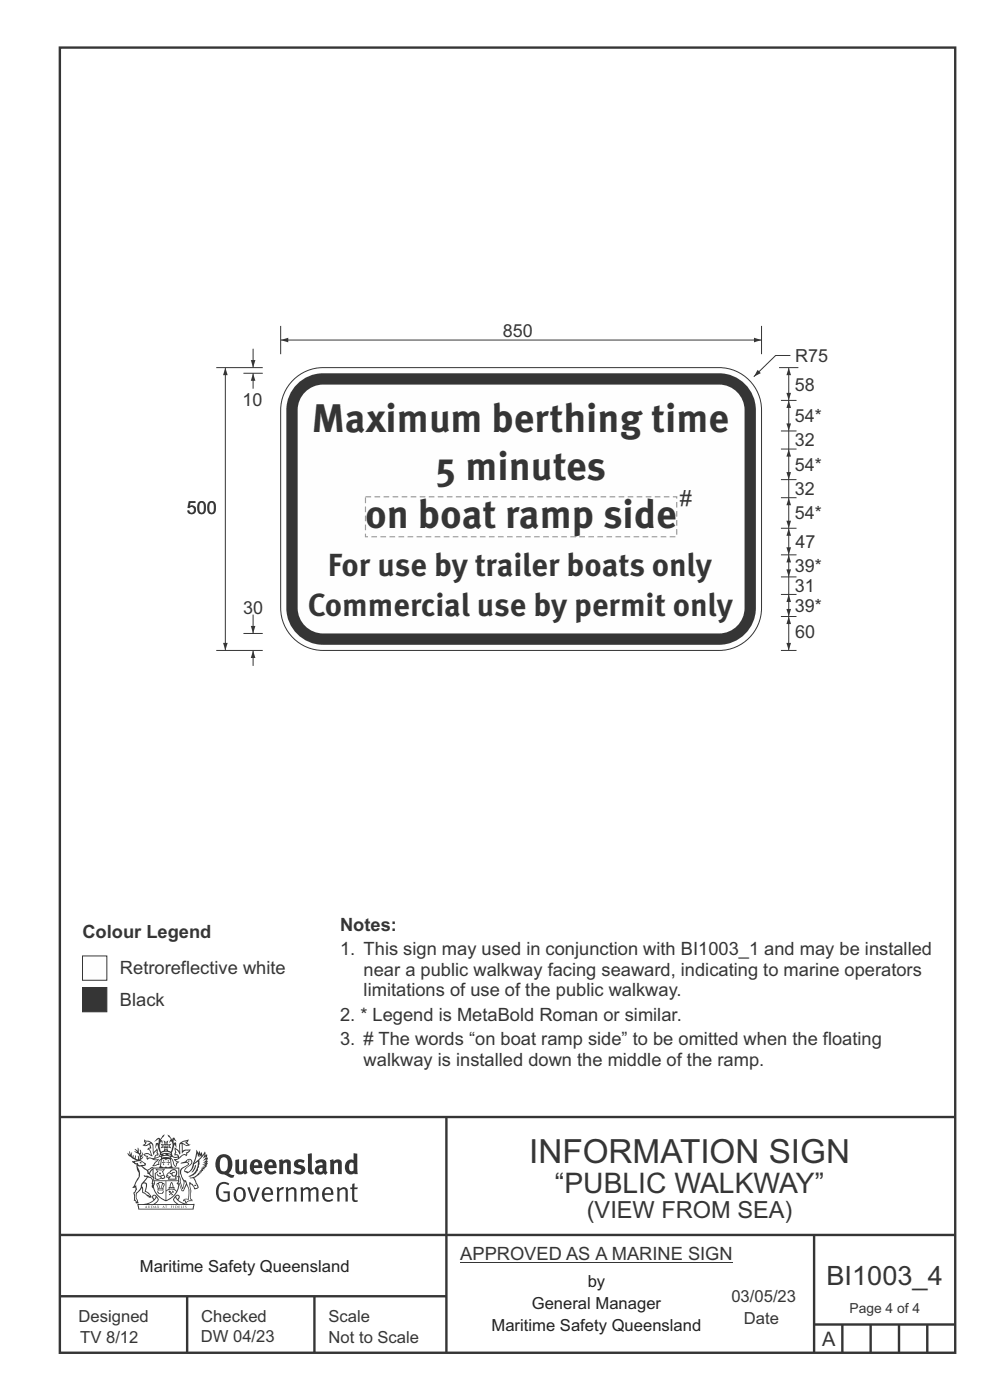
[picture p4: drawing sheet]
<svg xmlns="http://www.w3.org/2000/svg" width="210mm" height="297mm" viewBox="0 0 210 297" stroke-linecap="round" stroke-linejoin="round" font-family="sans-serif">
<path d="M17.5 209.5h5.2v5.1h-5.2z" fill-rule="evenodd" fill="#373435" stroke="#373435" stroke-width=".21"/>
<path d="M17.5 202.8h5.2v5.2h-5.2z" fill-rule="evenodd" fill="#fefefe" stroke="#373435" stroke-width=".21"/>
<path d="M12.7 10.1h189.9v276.9h-189.9z" fill="none" stroke="#373435" stroke-width=".51"/>
<path d="M62.2 80.6a9 9 0 0 1 6.3-2.6h84a9 9 0 0 1 9 9v42a9 9 0 0 1-9 9h-84a9 9 0 0 1-9-9v-42a9 9 0 0 1 2.7-6.4z" fill-rule="evenodd" fill="#fefefe" stroke="#373435" stroke-width=".21"/>
<path d="M63 81.5a7.8 7.8 0 0 1 5.5-2.3h84a7.8 7.8 0 0 1 7.8 7.8v42a7.8 7.8 0 0 1-7.8 7.8h-84a7.8 7.8 0 0 1-7.8-7.8v-42a7.8 7.8 0 0 1 2.3-5.5z" fill-rule="evenodd" fill="#373435"/>
<path d="M64.7 83.2a5.4 5.4 0 0 1 3.8-1.6h84a5.4 5.4 0 0 1 5.4 5.4v42a5.4 5.4 0 0 1-5.4 5.4h-84a5.4 5.4 0 0 1-5.4-5.4v-42a5.4 5.4 0 0 1 1.6-3.8z" fill-rule="evenodd" fill="#fefefe"/>
<path d="M59.5 69.1v6M161.5 69.1v6M53.7 130.4v4" fill="none" stroke="#373435" stroke-width=".21"/>
<path d="M53.2 132.8h1l-.5 1.6z" fill="#373435"/>
<path d="M59.5 72.1h102" fill="none" stroke="#373435" stroke-width=".21"/>
<g fill="#373435">
<path d="M59.6 72.1l1.5-.5v1z"/>
<path d="M159.9 71.6l1.6 .5-1.6 .5z"/>
</g>
<path d="M167.7 75.4h-3.2l-4.6 4.5" fill="none" stroke="#373435" stroke-width=".21"/>
<path d="M160.7 78.5l.7 .7-1.5 .7z" fill="#373435"/>
<path d="M51.6 79.2h4.1M51.6 134.4h4.1M53.7 138v3.3" fill="none" stroke="#373435" stroke-width=".21"/>
<path d="M53.7 138l.5 1.6h-1z" fill="#373435"/>
<path d="M53.7 74v4" fill="none" stroke="#373435" stroke-width=".21"/>
<path d="M53.2 76.4h1l-.5 1.6z" fill="#373435"/>
<path d="M53.7 79.2v3.3" fill="none" stroke="#373435" stroke-width=".21"/>
<path d="M53.7 79.2l.5 1.6h-1z" fill="#373435"/>
<path d="M47.8 78v60M165.3 78h4.1" fill="none" stroke="#373435" stroke-width=".21"/>
<g fill="#373435">
<path d="M47.3 136.4h1l-.5 1.6z"/>
<path d="M47.8 78l.5 1.6h-1z"/>
</g>
<path d="M167.3 126.1v4.7" fill="none" stroke="#373435" stroke-width=".21"/>
<g fill="#373435">
<path d="M166.8 129.2h1l-.5 1.6z"/>
<path d="M167.3 126.1l.5 1.6h-1z"/>
</g>
<path d="M165.7 126.1h3.3M165.7 130.8h3.3M167.3 130.8v7.2" fill="none" stroke="#373435" stroke-width=".21"/>
<g fill="#373435">
<path d="M167.3 130.8l.5 1.6h-1z"/>
<path d="M166.8 136.4h1l-.5 1.6z"/>
</g>
<path d="M167.3 112.1v5.6" fill="none" stroke="#373435" stroke-width=".21"/>
<g fill="#373435">
<path d="M167.3 112.1l.5 1.6h-1z"/>
<path d="M166.8 116.1h1l-.5 1.6z"/>
</g>
<path d="M165.7 112.1h3.3M167.3 105.6v6.5" fill="none" stroke="#373435" stroke-width=".21"/>
<g fill="#373435">
<path d="M166.8 110.5h1l-.5 1.5z"/>
<path d="M167.3 105.6l.5 1.6h-1z"/>
</g>
<path d="M167.3 78v6.9M165.7 105.6h3.3M167.3 101.7v3.9" fill="none" stroke="#373435" stroke-width=".21"/>
<g fill="#373435">
<path d="M167.3 78l.5 1.6h-1z"/>
<path d="M166.8 83.3h1l-.5 1.6z"/>
</g>
<path d="M45.9 78h9.8M167.3 117.7v4.7M45.9 138h9.8M165.7 138h3.3" fill="none" stroke="#373435" stroke-width=".21"/>
<g fill="#373435">
<path d="M166.8 120.8h1l-.5 1.6z"/>
<path d="M167.3 117.7l.5 1.6h-1z"/>
</g>
<path d="M167.3 95.3v6.4M165.7 117.7h3.3M165.7 101.7h3.3M165.7 122.4h3.3M167.3 122.4v3.7" fill="none" stroke="#373435" stroke-width=".21"/>
<g fill="#373435">
<path d="M166.8 100.1h1l-.5 1.6z"/>
<path d="M167.3 95.3l.5 1.6h-1z"/>
</g>
<path d="M165.7 95.3h3.3M165.7 91.4h3.3M167.3 84.9v10.4" fill="none" stroke="#373435" stroke-width=".21"/>
<g fill="#373435">
<path d="M166.8 89.8h1l-.5 1.6z"/>
<path d="M167.3 85l.5 1.5h-1z"/>
</g>
<path d="M165.7 84.9h3.3" fill="none" stroke="#373435" stroke-width=".21"/>
<path d="M77.5 105.4h66v8.5h-66z" fill="none" stroke="#96989a" stroke-width=".24" stroke-dasharray="1.2 .7" stroke-linecap="butt"/>
<path d="M12.7 237h189.8M94.7 236.9v50.1M12.7 262h190M12.7 275h82M39.7 275v12M66.7 275v12M172.7 262v25M172.7 281h30M178.7 281v6M184.7 281v6M190.7 281v6M196.7 281v6" fill="none" stroke="#373435" stroke-width=".51"/>
<g fill="#373435">
<path d="M47 245.7a2.55 2.55 0 0 0 0 2.7l.3 .1a.81 .81 0 0 0 1-.9v-.6a1.04 1.04 0 0 0-1.1-1.5zM46.3 245.3a1.82 1.82 0 0 1 2.1-.2 1.82 1.82 0 0 1 .9 1.9 2.29 2.29 0 0 1-.8 1.9l.7 .3h.5l-.2 .6a2.87 2.87 0 0 1-2-.7 2.12 2.12 0 0 1-1.7-3.1z" fill-rule="evenodd"/>
<path d="M49.9 246.1l.8-.2v2a.46 .46 0 0 0 .3 .6 .46 .46 0 0 0 .6-.2v-2.2l.7-.2v2.4l.2 .5-.5 .4-.3-.3a1.02 1.02 0 0 1-1.2 .2 1.02 1.02 0 0 1-.6-1.1z" fill-rule="evenodd"/>
<path d="M54 246.7l-.1 .5h.9a.49 .49 0 0 0-.2-.6 .49 .49 0 0 0-.6 .1zM53.4 246.4a1.34 1.34 0 0 1 1.6-.3 1.34 1.34 0 0 1 .6 1.5v.2h-1.7a.77 .77 0 0 0 .5 .8 .77 .77 0 0 0 .9-.3l.3 .4a1.59 1.59 0 0 1-2 .2 1.59 1.59 0 0 1-.5-2z" fill-rule="evenodd"/>
<path d="M57 246.7l-.1 .5h1a.49 .49 0 0 0-.2-.6 .49 .49 0 0 0-.7 .1zM56.4 246.4a1.34 1.34 0 0 1 1.6-.3 1.34 1.34 0 0 1 .7 1.5v.2h-1.8a.77 .77 0 0 0 .5 .8 .77 .77 0 0 0 .9-.3l.4 .4a1.59 1.59 0 0 1-2.1 .2 1.59 1.59 0 0 1-.5-2z" fill-rule="evenodd"/>
<path d="M59.2 246.1l.7-.2 .1 .4a.95 .95 0 0 1 1-.3 .95 .95 0 0 1 .7 .8v2.3h-.8v-2.3a.46 .46 0 0 0-.8 .1v2.2h-.8z" fill-rule="evenodd"/>
<path d="M62.6 246.3a1.75 1.75 0 0 1 2-.1l-.2 .5-.6-.2a.43 .43 0 0 0-.6 .3l.4 .3a1.04 1.04 0 0 1 1.2 1.2 1.04 1.04 0 0 1-1.4 .9l-1.2-.4 .3-.6 1 .4 .4-.4a.88 .88 0 0 0-1-.5l-.4-.2-.1-.4z" fill-rule="evenodd"/>
<path d="M65.3 244.8l.8-.2 .1 3.8 .3 .2 .1 .5a.88 .88 0 0 1-1-.1 .88 .88 0 0 1-.3-1z" fill-rule="evenodd"/>
<path d="M67.8 247.8a.43 .43 0 0 0-.1 .7 .43 .43 0 0 0 .7-.1v-.7zM66.8 246.4a1.7 1.7 0 0 1 2.4 .1v1.8l.3 .4-.4 .5-.5-.3a1.03 1.03 0 0 1-1.7-.2 1.03 1.03 0 0 1 .8-1.5h.7v-.4a.8 .8 0 0 0-1.2 .1z" fill-rule="evenodd"/>
<path d="M70 246.1l.7-.2 .1 .4a.95 .95 0 0 1 1-.3 .95 .95 0 0 1 .7 .8v2.3h-.8v-2.3a.46 .46 0 0 0-.8 .1v2.2h-.8z" fill-rule="evenodd"/>
<path d="M74.3 246.7a1.48 1.48 0 0 0 0 1.7h.5l.2-.1v-1.5l-.3-.2zM75 244.6l.8 .2 .1 4.3h-.7l-.1-.2a1.26 1.26 0 0 1-1.4 0 1.26 1.26 0 0 1-.5-1.3 1.29 1.29 0 0 1 .4-1.3 1.29 1.29 0 0 1 1.4-.2z" fill-rule="evenodd"/>
<path d="M46.4 251.1a1.72 1.72 0 0 1 2.3 0l-.3 .3a1.24 1.24 0 0 0-1.4-.1 1.24 1.24 0 0 0-.6 1.3 1.49 1.49 0 0 0 1.2 2l.7-.2v-1.3h-.8l-.1-.4h1.3v2a1.93 1.93 0 0 1-2.2-.1 1.93 1.93 0 0 1-.7-2.2l.2-.7z" fill-rule="evenodd"/>
<path d="M50.4 252.4a1.65 1.65 0 0 0 .2 2.2 .99 .99 0 0 0 1-1.5 .78 .78 0 0 0-.4-.8 .78 .78 0 0 0-.8 .1zM50 252.1a1.33 1.33 0 0 1 1.6-.1 1.33 1.33 0 0 1 .5 1.5 1.31 1.31 0 0 1-1.3 1.5 1.31 1.31 0 0 1-1.2-1.6v-.5z" fill-rule="evenodd"/>
<path d="M52.5 251.9l.4-.1 .9 2.6 .8-2.5h.5l-1.1 3h-.5z" fill-rule="evenodd"/>
<path d="M56.3 252.4l-.2 .7h1.3a.7 .7 0 0 0-.3-.8 .7 .7 0 0 0-.8 .1zM55.9 252.2a1.22 1.22 0 0 1 1.5-.2 1.22 1.22 0 0 1 .5 1.5h-1.8a.93 .93 0 0 0 .5 1 .93 .93 0 0 0 1.1-.2l.2 .3a1.43 1.43 0 0 1-1.8 .1 1.43 1.43 0 0 1-.6-1.7z" fill-rule="evenodd"/>
<path d="M58.7 252l.4-.2 .1 .5 .4-.3 .6-.2-.2 .6a.66 .66 0 0 0-.8 .6v1.9h-.4z" fill-rule="evenodd"/>
<path d="M60.6 252l.4-.2 .1 .5a.94 .94 0 0 1 1-.4 .94 .94 0 0 1 .8 .7v2.3h-.5l-.1-2.5a.81 .81 0 0 0-1.2 .3v2.2h-.4z" fill-rule="evenodd"/>
<path d="M63.7 251.9l.5-.1 .1 .5 .4-.3a.78 .78 0 0 1 1.1 .3 .9 .9 0 0 1 1-.5 .9 .9 0 0 1 .8 .8v2.3h-.5l-.1-2.5a.67 .67 0 0 0-1.1 .3v2.2h-.5v-2.4l-.4-.2-.7 .4v2.2h-.5z" fill-rule="evenodd"/>
<path d="M69 252.4l-.1 .7h1.3a.7 .7 0 0 0-.3-.8 .7 .7 0 0 0-.9 .1zM68.7 252.2a1.22 1.22 0 0 1 1.5-.2 1.22 1.22 0 0 1 .5 1.5h-1.8a.93 .93 0 0 0 .4 1 .93 .93 0 0 0 1.2-.2l.1 .3a1.44 1.44 0 0 1-1.7 .1 1.44 1.44 0 0 1-.6-1.7z" fill-rule="evenodd"/>
<path d="M71.4 252l.5-.2 .1 .5a.94 .94 0 0 1 1-.4 .94 .94 0 0 1 .8 .7v2.3h-.5l-.1-2.5a.81 .81 0 0 0-1.2 .3v2.2h-.4z" fill-rule="evenodd"/>
<path d="M74.7 251.2l.5-.2v.9h.7l-.1 .4h-.6v2.2l.1 .1h.5l.1 .3a.75 .75 0 0 1-1.2-.6v-2h-.4v-.4h.4z" fill-rule="evenodd"/>
<path d="M30.8 242.1l1.1 .3-.9 .5h-.4l.6-.5zM31.8 242.7l.2-.1a2.44 2.44 0 0 1 .4 2l.1 .4 .7-1-.1 .6 .3 .3a.57 .57 0 0 0-.6 .8l-1-.2-.5 .2 .2-.5-.8-.2 .7-.2 .9 .5 .1-.1-.6-1.3-.2-.1 .5-.1zM30.7 241.7l-.1 .4 .2 .4-.6 .4a1.04 1.04 0 0 0 1.4-.1l.2 .7h-.3l-.2 .4a.94 .94 0 0 1 .8 1.1l-.2-.1a1.16 1.16 0 0 0-1.5-.1l.3 .4 .4 .2 .1 .5 .2 .1 .1-.1a.94 .94 0 0 1 1.1 .2h.8l-1.2 1.2a1.13 1.13 0 0 0 1.2-.2l.4-.1-.1-.4 .5-.7a.83 .83 0 0 0-.6 1.1l-.3-.1-.7 .3 1.1-1.4-.5 .2-.5-.1 1.3-.5-.1-.2-.9 .4v-.3l.2-.2 .3 .1 .1-.3-.2-.4v-.6l-.1-.3-.7 .9v-.7a1.42 1.42 0 0 0-1.6-1.8z" fill-rule="evenodd"/>
<path d="M38.5 242.5l.5-.3 .7-.1-.6 .3 .8 .5h-.3zM38.3 242.7h.2l.1 2a1.69 1.69 0 0 1 1.6-.7l-.8 .5 .1 .5a1.1 1.1 0 0 0-1.5 .6l-.1-.5-.2-.2h-.5l.3-.4-.3-.7a1.42 1.42 0 0 1 .8 1.1l.2-.1zM37.1 243.4l.1 1-.2 .3 .1 .5 .5-.1 .1 .2a.96 .96 0 0 1-1.1-.1l-.1 .1a1.06 1.06 0 0 0 1.3 .2v.1a.72 .72 0 0 1-1 .2l.3 .5 .6 .3-.4 .1-.1 .7-.2-.4-.4-1.1-.4-.4 .4 .9a1.54 1.54 0 0 0 .7 1.2l.2-.3a.58 .58 0 0 1 .4-.7l.2-.2h-.3l-.5-.3 .9-.5a.93 .93 0 0 1 1.2-.5v.2l.2-.1 .1-.5a.99 .99 0 0 0 .7-.9l-1.3 .1-.3 .3-.1-1.5 .9 .4 .9-.3h-.4l-.5-.4 .4-.7-.6 .2a1.46 1.46 0 0 0-1.4 2.1v.4l-.2-.4z" fill-rule="evenodd"/>
<path d="M35.6 246.1l.2 .1-.1 .4h.4l-.4 .1v.5l-.1-.6h-.3l.3-.1z" fill-rule="evenodd"/>
<path d="M34.6 246.1l.2 .1v.3l.3 .1h-.3l-.1 .6v-.5l-.4-.1h.4z" fill-rule="evenodd"/>
<path d="M34.3 246a.57 .57 0 0 1 .9 .2 .57 .57 0 0 1 .9-.2l.2 1.4-.2 .1a.57 .57 0 0 1-.9-.1 .69 .69 0 0 1-1.1 0zM34.2 245.3l-.3 2.1-.2 .4h3l-.2-.4-.3-2.1h-.2v.3l-.8-.1-.8 .1v-.3z" fill-rule="evenodd"/>
<path d="M34.2 249.6a.3 .3 0 0 0 .6 0 .3 .3 0 0 0-.6 0zM33.3 248.2l.3 .3-.3 .3a.79 .79 0 0 0 0 1.3l.8-.2-.1-.3a.55 .55 0 0 1-.7-.6h.1l.2 .3 .3 .1 .8-.2-.4-.7 .4-.3-.7 .1zM33 247.9l1.1 .2 .9-.2-.4 .7 .4 1.1a.56 .56 0 0 1-.8 .3l-.2 .1a.73 .73 0 0 1-.9 .1 .73 .73 0 0 1-.3-.9v-.4l.6-.4z" fill-rule="evenodd"/>
<path d="M35.6 249.1l.7-.5a.58 .58 0 0 1 1-.1 .58 .58 0 0 1-.4 .9l-.3-.3a.43 .43 0 0 1 .6-.3v-.1a.57 .57 0 0 0-.8 .2l-.2-.1-.3 .2 .4 .1a.55 .55 0 0 0 .9 .4v.6h-1.3l.3-.4-.1-.2-.6 .1 .2-.2-.2-.1zM35.4 249l-.1 .2a.39 .39 0 0 0 .2 .7l.3-.1-.2 .5h1.9l-.1-.8a.86 .86 0 0 0-.1-1.4 .86 .86 0 0 0-1.3 .4z" fill-rule="evenodd"/>
<path d="M36 252h.8v.2h-.8zM36.4 251l.2 .8h-.4zM36.4 250.7l-.3 .5-.1 .6h-.2v.4l-.7 .4 .2 .2a1.48 1.48 0 0 1 2.1 .1l.2-.1-.6-.5v-.5h-.2l-.1-.6z" fill-rule="evenodd"/>
<path d="M35.8 252.6l.4 .1 .1 .3 .3-.2-.2-.2a.38 .38 0 0 1 .5 .5l-.2-.2-.3 .3 .3 .2-.3 .2-.1-.3-.4 .3-.1-.2 .4-.3-.1-.1-.2 .1z" fill-rule="evenodd"/>
<path d="M34.5 251.2h.2v.2l-.2 .6h-.2zM33.6 252.5h.9v.2a.55 .55 0 0 1-.8 .4v-.2h-.2zM33.4 251.2h.2l.2 .8h-.2zM33.6 252.2h.8l.1 .1-.8 .1zM33.8 250.9h.5l-.2 1.1h-.1zM33.3 251l-.1 .3 .3 1.2a.48 .48 0 0 0-.1 .5 .48 .48 0 0 0 .5 .3l.5-.1a.49 .49 0 0 0 .2-.7l.3-1.2-.1-.3a1.42 1.42 0 0 0-1.5 0z" fill-rule="evenodd"/>
<path d="M33.7 248.8h.4l.1 .3h-.3z" fill-rule="evenodd"/>
<path d="M41.3 247.3l.3-.2-.2 .9-.6 .7h-.2l.5-.7z" fill-rule="evenodd"/>
<path d="M39.7 246.2l.3-.2 .5 .2a.88 .88 0 0 1-.6 1.1 1.22 1.22 0 0 0-.8 1.3l.5 .2a.72 .72 0 0 0 .9-.4l.5-.8 .2-.6 .8-.6v.3a2.85 2.85 0 0 1-2 2.8l.1 .1a2.13 2.13 0 0 0 1.9-1.5v-.2a2.01 2.01 0 0 0 .3-1.8l1.1-1.3-.4 1 .7-.5-.7 1 .8-.4-.8 .8 .7-.1-.9 .5 .8-.1-.8 .4h.7l-.8 .3 .3 .2h-.4l.2 .4-.4-.1 .2 .3h-.4l.1 .3h-.1a2.16 2.16 0 0 1-2 1l.1 .2h.4a.76 .76 0 0 1 .7 .7l.5 1.2-.6 .2a1.45 1.45 0 0 0-1.1-1.3l.2 1.8-.1 1.9 .4 .2a1.07 1.07 0 0 0-1.2 .4v-.3l-.5-.2a.87 .87 0 0 1 1.1-.1v-.7a4.4 4.4 0 0 0-.6-3.1l-.1-.3h-.2a2.16 2.16 0 0 1-.7-2.2l.3-.3 1.2-.8a.55 .55 0 0 0-.4-.7zM37.8 249.6a.76 .76 0 0 1 .3 1.1l.6 1.6 .4-1.7 .2 .1a.61 .61 0 0 1-.1 .9l-.3 .9h-.2l-.7-1.6-.3 .1a1.18 1.18 0 0 0 .1-1.4zM41.8 244.7l.2 .8 .3-.6v.6l.4-.5a1.9 1.9 0 0 1-1.2 1.4l-.3 .3zM38.2 246.8l1.4-.1 .2 .1v.3l-.5 .3a1.26 1.26 0 0 0-.9 1.9l.2 .7a1.84 1.84 0 0 1 .1 2l-.4-1.3a.96 .96 0 0 0-.4-1.3l-.4 .3a.78 .78 0 0 1 0 1.2l.1 .3h.4l.4 1.1a.38 .38 0 0 0 .2 .4 .38 .38 0 0 0 .4-.1l.6-1.2a2.94 2.94 0 0 1 .4 2.5l-.1 .5-.8-.1-.3 .4v.2l.4-.1 .1 .4 .2 .1a1.02 1.02 0 0 1 1.3-.5v-.4l-.3-.1 .1-1.7-.3-1.4 .1 .1a1.14 1.14 0 0 1 .8 .9 .63 .63 0 0 0 .8-.2 .63 .63 0 0 0-.2-.8l-.6-1.3 .9-.6 .2-.3 .3-.1-.1-.2h.4l-.1-.3h.3l-.1-.3 .5-.1-.2-.2 .6-.4v-.2l-.2 .1 .4-.6-.3 .1 .3-.6-.4 .1 .4-.5v-.3l-.3 .2 .2-.6-.1-.3-.4 .3v-.8l-.6 .8-.2-.7-.2 .5-.3-.8-.1 .6-.5-.8-.1 1.4-.6 1.9a1.81 1.81 0 0 1-1 1.4l-.6-.2a1.75 1.75 0 0 1 1.1-1.2 .75 .75 0 0 0 .1-1.3 .75 .75 0 0 0-1.2 .5z" fill-rule="evenodd"/>
<path d="M41.2 251.4l.3-.1 .2 .3h-.4z" fill-rule="evenodd"/>
<path d="M29.4 255.6h11.6l-.1 .8h-11.4zM31.3 255.4l.5-.1a2.48 2.48 0 0 0 1.4-1.3l.3 .6-.5 .5-.5 .3zM32.5 253.8l.3-.2 .2 .2-.3 .6zM37.2 254a2.65 2.65 0 0 0 1.8 1.4h-1.1l-.5-.3-.5-.5zM37.4 253.8l.2-.2 .3 .2-.3 .6zM29.2 255.4l.1 1.2h11.8l.2-1.1-.2-.1a4.1 4.1 0 0 1-3.3-.9l.3-.4-.1-.5a1.06 1.06 0 0 0-1.3 .9l.2 .4 .6 .5h-4.7l.3-.1a.84 .84 0 0 0 .6-.7 .84 .84 0 0 0-.5-.9l-.3-.2-.5 .1-.1 .5 .3 .4a4.2 4.2 0 0 1-3.4 .9z" fill-rule="evenodd"/>
<path d="M31 255.9l.1 .2h-.2zM31 255.8l-.3 .5 .4-.1 .2 .1z" fill-rule="evenodd"/>
<path d="M31.3 255.8h.3v.4a.25 .25 0 0 0 .2-.1 .25 .25 0 0 0-.1-.3h.1a.29 .29 0 0 1 0 .4 .29 .29 0 0 1-.4 0 .29 .29 0 0 1 0-.4z" fill-rule="evenodd"/>
<path d="M32.2 255.8a.22 .22 0 0 1 .3 .2 .22 .22 0 0 1-.3 .2zM32 255.8l.1 .5a.33 .33 0 0 0 .4-.1 .33 .33 0 0 0 0-.4 .33 .33 0 0 0-.5 0z" fill-rule="evenodd"/>
<path d="M32.9 255.9l.1 .2h-.2zM32.9 255.8l-.2 .5 .3-.1 .2 .1z" fill-rule="evenodd"/>
<path d="M33.3 255.8h.2l.1 .2 .2-.2-.2 .2 .2 .3-.3-.2-.1 .2h-.1l.2-.3z" fill-rule="evenodd"/>
<path d="M34.7 255.9l.1 .2h-.2zM34.7 255.8l-.3 .5 .4-.1 .2 .1z" fill-rule="evenodd"/>
<path d="M35 255.8h.5h-.2v.5h-.2l.1-.5z" fill-rule="evenodd"/>
<path d="M36.2 255.8h.3h-.1v.2h.1h-.1v.3h-.2z" fill-rule="evenodd"/>
<path d="M36.7 255.8h.2v.5h-.2z" fill-rule="evenodd"/>
<path d="M37.3 255.8a.22 .22 0 0 1 .3 .2 .22 .22 0 0 1-.3 .2zM37.1 255.8v.5a.33 .33 0 0 0 .5-.1 .33 .33 0 0 0 0-.4 .33 .33 0 0 0-.5 0z" fill-rule="evenodd"/>
<path d="M37.8 255.8h.4h-.2v.2h.1h-.1v.2l.2 .1h-.4z" fill-rule="evenodd"/>
<path d="M38.4 255.8h.2l-.1 .4 .2 .1h-.3z" fill-rule="evenodd"/>
<path d="M38.9 255.8h.2v.5h-.2z" fill-rule="evenodd"/>
<path d="M39.3 255.8h.2l-.1 .1 .2 .2-.2 .2h-.1v-.2l.2 .1z" fill-rule="evenodd"/>
<path d="M34.2 244.6a1.51 1.51 0 0 1 2 .2 2.67 2.67 0 0 0-2.1 0zM35.7 244.8l.4 .2 .1 .2-.4-.1zM34.6 244.9l.5-.1 .1 .2h-.4zM34 245.1l.3 .1-.3 .1zM34.9 244.1l.3-.2 .3 .2zM34.9 242.9h.2v.4h-.2zM35 242.3l.2 .2 .2-.2-.1 .4h-.2zM35.1 243.5h.2l.1 .4-.2-.2-.2 .2zM35.3 242.9h.2v.4h-.2zM34.4 242.9l.3 .1 .1 .2-.4 .1 .2-.2zM35.7 243l.3-.1-.2 .2 .2 .2-.4-.1zM32.7 242.1l1-.5-.1 1-.2-.1-.3 .1-.3 1.1 .5-1 .3 .9a1.84 1.84 0 0 1 .2 1.7l.4 .1a2.48 2.48 0 0 1 2.2 .1l.2-.3-.2-.7 .7-1.7 .4 .6-.2-1-.2-.1-.2 .3v-.9l.6 .4-.6-.7h-.3l-.1 .4-.5-.8-.5-.3 .2 .4 .6 .6-.5 .7 .4-.3a2.06 2.06 0 0 1 0 2.2l-.5-.2-.2-.6 .1-.1 .8 .2-.4-.5 .4-.5-.7 .2-.2-.2 .2-.7-.5 .4-.5-.4 .2 .7-.2 .2-.7-.2 .4 .5-.4 .5 .8-.2 .1 .1-.2 .6-.5 .2a2.02 2.02 0 0 1 0-2.2l.3 .5-.1-.6-.3-.1 .8-1.2-.4 .3-.5 .7-.2-.3a.8 .8 0 0 0-.8 .5z" fill-rule="evenodd"/>
<path d="M29.2 247.3l.3 .2a.61 .61 0 0 1 .8 .3l.3 .2a.8 .8 0 0 1 .6 1l.4 .1 .5 .6a1 1 0 0 1 .5 1l-.1 .7v-.5h-.1a.96 .96 0 0 0-.8-1.3l-.2-.2h-.7l-.1-.1-.1 .1 .1 .3h.6l-1.2 1.4-.2 .9-.4 .6a1.33 1.33 0 0 0-.5 1.8l.2 .5a1.26 1.26 0 0 1-.5-1.4l-.1-.4a1.56 1.56 0 0 0 .4-1.7l-.3 .2 .2-.5a3.2 3.2 0 0 0 .7-3zM30.4 251.1h.4a2.06 2.06 0 0 1-.1 1.6l.7 .5 .4 .5-.6-.2-.8-.6-.1-.9a.51 .51 0 0 1 .1-.9zM28.6 246.5a1.52 1.52 0 0 1 2.1 .6l-1.1 .1-.2-.1-.1-.4-.5 .1zM27.5 244.2v.8l-.3-.4-.1 .1a3.1 3.1 0 0 0 1.9 1.5l-1 .1 .5 .6 .5 .1 .1 1.1a1.84 1.84 0 0 1-.3 2.5l-.4 .9-.3 .4 .2 .1 .4-.1 .1 .4-.2 .5-.3 .2 .1 1.8 .2-.1 .3 .6h.1l.4-.1-.1-.5a1.3 1.3 0 0 1-.1-1.6l.9-1.1 .1 1.1 .6 .2 .5 .6 .1-.2 .2 .4 .5-.1a1.85 1.85 0 0 0-1.2-1.3l.1-.3a1.39 1.39 0 0 0 0-1.5h-.5l.5-.6a.66 .66 0 0 1 .9-.4 .66 .66 0 0 1 .3 .9l-.1 .4h.2v.1l-.1 .3 .2 .5 .1-.3a2.24 2.24 0 0 0 .1-2.2 .73 .73 0 0 1-.7-.7 .73 .73 0 0 1 .6-.7v-.2a.94 .94 0 0 0-.9 .8 .48 .48 0 0 1-.1-.5 .48 .48 0 0 1 .5-.3l.5-.3a.51 .51 0 0 0-.8 .2l-.5 .3-1-.8 .6-.1 .2-.5-1.2-.7 .5-.4v-.4l-.5 .5 .1-.2a.69 .69 0 0 0 .2-1.1v.5l-.2 .2v-1.1l-.3-.2 .1 .6-.1 .2-.4-1.2v.6l-.6-.3 .5 .6-.6-.2 .3 .3a1 1 0 0 1 .7 1.5l-.2-.8v.8l-.5-.2v-.7l-.2 .6-.2-.1-.1-.6-.2 .4-.2-.2 .1-.7-.2 .5z" fill-rule="evenodd"/>
<path d="M29.6 246.7l.2-.2 .3 .3z" fill-rule="evenodd"/>
<path d="M32.4 247.7h5.6v2l-.2-.1v-1.7h-5.2v2.5h5.2v-.8l.1 .2-.1 1.1v-.3h-2.5v4a4.1 4.1 0 0 0 2.6-3.6l.1-.1a4 4 0 0 1-2.8 3.9 4.2 4.2 0 0 1-2.8-4.7l.1 1.3 .1-.1a3.8 3.8 0 0 0 2.5 3.3v-4h-2.5l-.2-.9z" fill-rule="evenodd"/>
<circle cx="40" cy="246.3" r=".17"/>
</g>
<path d="M97.6 267.8h57.8" fill="none" stroke="#373435" stroke-width=".21"/>
<g font-size="8.5" fill="#373435">
<text x="66.2" y="91.6">Maximum berthing time</text>
<text x="92.4" y="101.8">5 minutes</text>
<text x="77.4" y="112">on boat ramp side</text>
</g>
<text font-size="7.1" fill="#373435" x="112.2" y="246.8">INFORMATION SIGN</text>
<g font-size="6.8" fill="#373435">
<text x="69.5" y="122.2">For use by trailer boats only</text>
<text x="65.3" y="130.8">Commercial use by permit only</text>
</g>
<text font-size="6" fill="#373435" x="117.7" y="253.1">“PUBLIC WALKWAY”</text>
<text font-size="5.6" fill="#373435" x="175.3" y="272.7">BI1003_4</text>
<text font-size="5" fill="#373435" x="124.5" y="258.5">(VIEW FROM SEA)</text>
<text font-size="4.7" fill="#373435" x="144.2" y="107.4">#</text>
<text font-size="4.2" fill="#373435" x="174.4" y="285.6">A</text>
<g font-size="3.9" fill="#373435">
<text x="72.1" y="197.5">Notes:</text>
<text x="17.5" y="198.9">Colour Legend</text>
<text x="72.1" y="202.7">1. This sign may used in conjunction with BI1003_1 and may be installed</text>
<text x="25.5" y="206.7">Retroreflective white</text>
<text x="77.1" y="207">near a public walkway facing seaward, indicating to marine operators</text>
<text x="25.5" y="213.4">Black</text>
<text x="77.1" y="211.4">limitations of use of the public walkway.</text>
<text x="72.1" y="221.8">3. # The words “on boat ramp side” to be omitted when the floating</text>
<text x="72.1" y="216.6">2. * Legend is MetaBold Roman or similar.</text>
<text x="77.1" y="226.1">walkway is installed down the middle of the ramp.</text>
<text x="97.6" y="267.4">APPROVED AS A MARINE SIGN</text>
</g>
<g font-size="3.8" fill="#373435">
<text x="106.7" y="71.4">850</text>
<text x="168.7" y="76.7">R75</text>
<text x="168.6" y="82.9">58</text>
<text x="51.5" y="86.1">10</text>
<text x="168.6" y="89.5">54*</text>
<text x="168.6" y="94.7">32</text>
<text x="168.6" y="99.9">54*</text>
<text x="168.6" y="105">32</text>
<text x="39.7" y="109">500</text>
<text x="168.6" y="110.2">54*</text>
<text x="168.7" y="116.3">47</text>
<text x="168.6" y="121.4">39*</text>
<text x="168.6" y="125.6">31</text>
<text x="51.6" y="130.2">30</text>
<text x="168.6" y="129.8">39*</text>
<text x="168.6" y="135.4">60</text>
</g>
<g font-size="3.5" fill="#231f20">
<text x="29.7" y="269.8">Maritime Safety Queensland</text>
<text x="124.7" y="273">by</text>
<text x="112.8" y="277.7">General Manager</text>
<text x="104.3" y="282.4">Maritime Safety Queensland</text>
</g>
<g font-size="3.5" fill="#373435">
<text x="16.7" y="280.4">Designed</text>
<text x="42.7" y="280.4">Checked</text>
<text x="69.7" y="280.4">Scale</text>
<text x="155.1" y="276.1">03/05/23</text>
<text x="157.8" y="280.9">Date</text>
<text x="17" y="284.8">TV 8/12</text>
<text x="42.6" y="284.8">DW 04/23</text>
<text x="69.7" y="285">Not to Scale</text>
</g>
<text font-size="2.9" fill="#373435" x="180.2" y="278.4">Page 4 of 4</text>
</svg>
